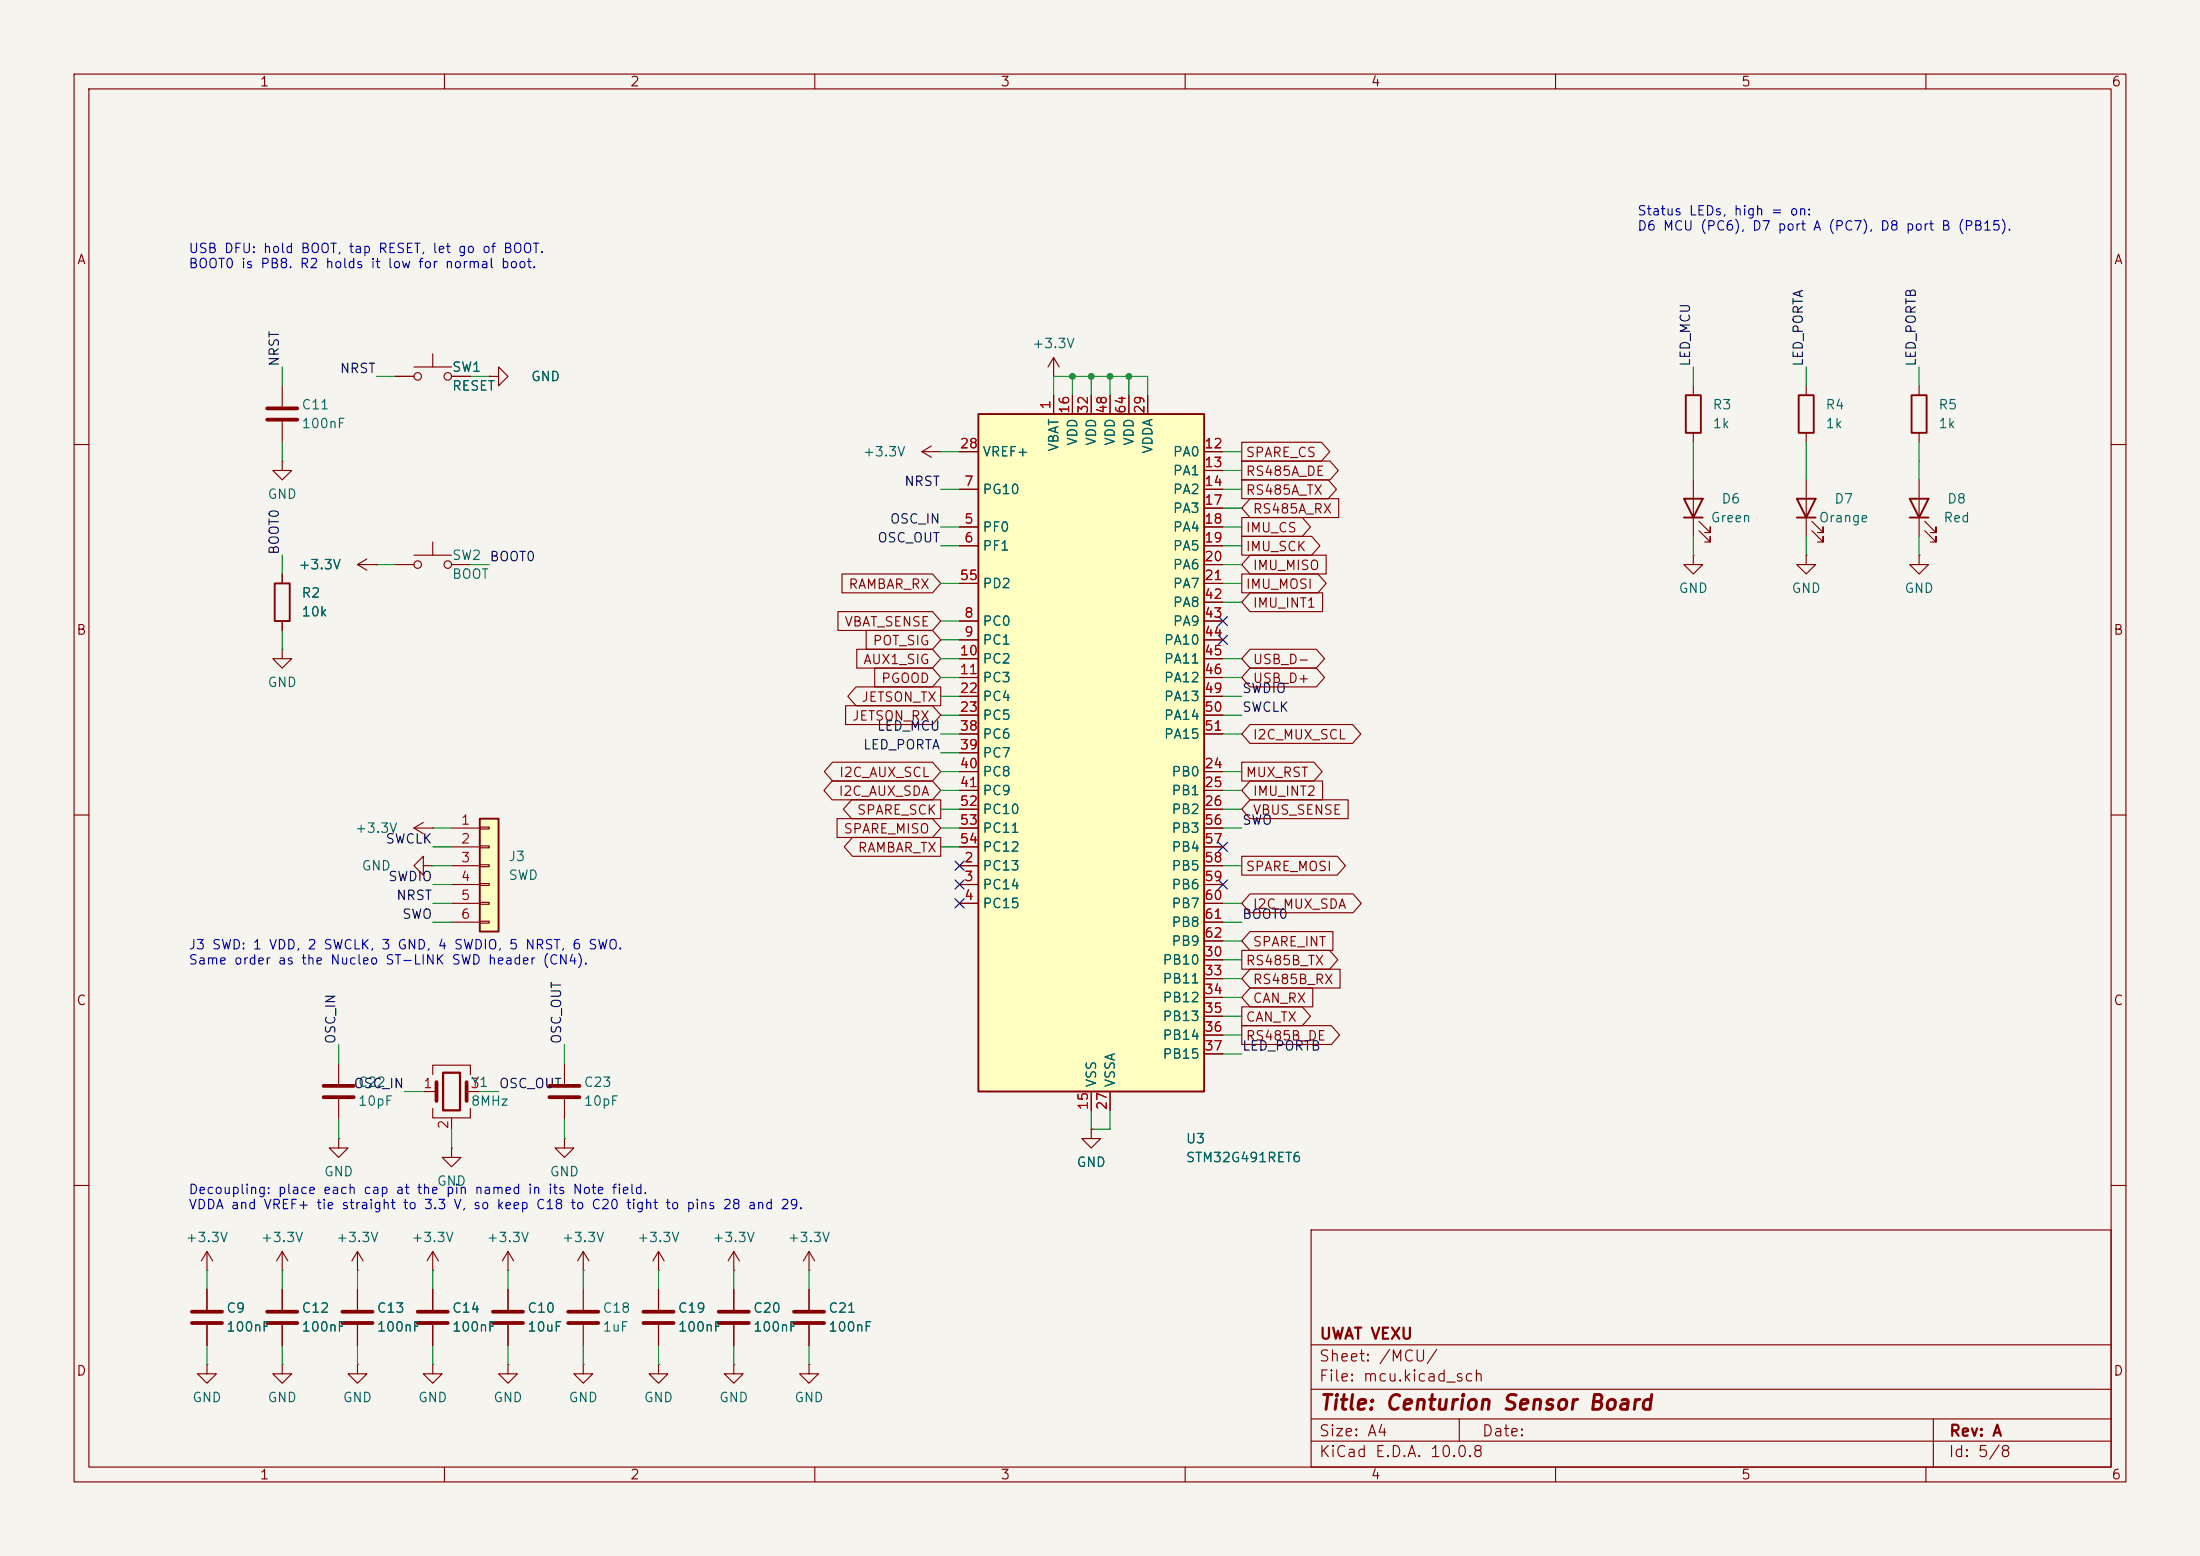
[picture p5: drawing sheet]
<svg xmlns="http://www.w3.org/2000/svg" width="297mm" height="210mm" viewBox="0 0 297 210" stroke-linecap="round" stroke-linejoin="round" font-family="sans-serif">
<path d="M0 0h297v210h-297z" fill="#f5f4ef" stroke="#f5f4ef" stroke-width=".14"/>
<g fill="none" stroke="#840000" stroke-width=".15">
<path d="M10 10h277v190h-277zM12 12h273v186h-273zM60 10v2M110 10v2M160 10v2M210 10v2M260 10v2M38.1 52.1v2.8M38.1 56.9v2.8M53.3 50.8h2.6M55.9 49.5h5.1M58.4 47.8v1.7"/>
<path d="M61 50.8h2.5M66 50.8h1.3v-1.3l1.3 1.3-1.3 1.3v-1.3M66 50.8h.1M142.2 50.8h.1M142.2 48.3l-.7 1.2M142.2 48.3l.8 1.2M142.2 48.3v2.5M228.6 52.1v1.2M228.6 58.4v1.3M243.8 52.1v1.2M243.8 58.4v1.3M259.1 52.1v1.2"/>
<path d="M259.1 58.4v1.3M10 60h2M38.1 62.2v1.3h1.3l-1.3 1.3-1.3-1.3h1.3M38.1 62.2h.1M38.1 77.5v1.2M48.3 76.2l1.2 .8M48.3 76.2h2.5M49.5 75.4l-1.2 .8M50.8 76.2h.1M53.3 76.2h2.6M55.9 74.9h5.1M58.4 73.2v1.7"/>
<path d="M61 76.2h2.5M124.5 61l1.2 .7M124.5 61h2.5M125.7 60.2l-1.2 .8M127 61h.1M228.6 74.9v1.3h1.3l-1.3 1.3-1.3-1.3h1.3M228.6 74.9h.1M228.6 64.8v7.6M229.4 71.6l1.5 1.6v-.8v.8h-.8M229.4 70.4l1.5 1.5v-.8v.8h-.8M243.8 74.9v1.3h1.3l-1.3 1.3-1.2-1.3h1.2M243.8 74.9h.1"/>
<path d="M243.8 64.8v7.6M244.6 71.6l1.5 1.6v-.8v.8h-.7M244.6 70.4l1.5 1.5v-.8v.8h-.7M259.1 74.9v1.3h1.2l-1.2 1.3-1.3-1.3h1.3M259.1 74.9h.1M259.1 64.8v7.6M259.8 71.6l1.6 1.6v-.8v.8h-.8M259.8 70.4l1.6 1.5v-.8v.8h-.8M285 60h2M38.1 87.6v1.3h1.3l-1.3 1.3-1.3-1.3h1.3M38.1 87.6h.1M38.1 83.8v1.3"/>
<path d="M10 110h2M55.9 111.8l1.2 .7M55.9 111.8h2.5M57.1 116.8v-1.2l-1.2 1.2 1.2 1.3v-1.3h1.3M57.1 111l-1.2 .8M58.4 111.8h.1M58.4 116.8h.1M285 110h2M45.7 153.7v1.2h1.3l-1.3 1.3-1.3-1.3h1.3M45.7 153.7h.1M45.7 143.5v2.8M45.7 148.3v2.8"/>
<path d="M57.1 147.3h1.8M58.4 145v-1.2h5.1v1.2M58.4 149.6v1.3h5.1v-1.3M61 150.9v1.5M63 147.3h1.8M10 160h2M27.9 171.5h.1M27.9 168.9l-.7 1.3M27.9 168.9l.8 1.3M27.9 168.9v2.6M27.9 174v2.8M27.9 178.8v2.8"/>
<path d="M38.1 171.5h.1M38.1 168.9v2.6M38.1 174v2.8M38.1 178.8v2.8M38.1 168.9l-.8 1.3M38.1 168.9l.8 1.3M48.3 171.5h.1M48.3 168.9v2.6M48.3 174v2.8M48.3 178.8v2.8M48.3 168.9l-.8 1.3M48.3 168.9l.7 1.3"/>
<path d="M58.4 171.5h.1M58.4 168.9v2.6M58.4 174v2.8M58.4 178.8v2.8M58.4 168.9l-.7 1.3M58.4 168.9l.8 1.3M78.7 174v2.8M78.7 178.8v2.8M88.9 171.5h.1M88.9 168.9v2.6M88.9 174v2.8M88.9 178.8v2.8"/>
<path d="M88.9 168.9l-.8 1.3M88.9 168.9l.8 1.3M99.1 171.5h.1M99.1 168.9v2.6M99.1 174v2.8M99.1 178.8v2.8M99.1 168.9l-.8 1.3M99.1 168.9l.7 1.3M109.2 171.5h.1M109.2 168.9v2.6M109.2 174v2.8M109.2 178.8v2.8"/>
<path d="M109.2 168.9l-.7 1.3M109.2 168.9l.8 1.3M177 166h108v32h-108zM285 160h2M27.9 184.2v1.2h1.3l-1.3 1.3-1.2-1.3h1.2M27.9 184.2h.1M38.1 184.2v1.2h1.3l-1.3 1.3-1.3-1.3h1.3M38.1 184.2h.1M48.3 184.2v1.2h1.2l-1.2 1.3-1.3-1.3h1.3M48.3 184.2h.1M58.4 184.2v1.2h1.3l-1.3 1.3-1.3-1.3h1.3M58.4 184.2h.1"/>
<path d="M60 198v2M68.6 184.2v1.2h1.2l-1.2 1.3-1.3-1.3h1.3M68.6 184.2h.1M88.9 184.2v1.2h1.3l-1.3 1.3-1.3-1.3h1.3M88.9 184.2h.1M99.1 184.2v1.2h1.2l-1.2 1.3-1.3-1.3h1.3M99.1 184.2h.1M109.2 184.2v1.2h1.3l-1.3 1.3-1.3-1.3h1.3M109.2 184.2h.1M110 198v2M160 198v2M177 194.5h108"/>
<path d="M177 191.5h108M177 187.5h108M177 181.5h108M197 191.5v3M210 198v2M260 198v2M261 191.5v6.5"/>
<circle cx="56.4" cy="50.8" r=".51"/>
<circle cx="60.5" cy="50.8" r=".51"/>
<circle cx="56.4" cy="76.2" r=".51"/>
<circle cx="60.5" cy="76.2" r=".51"/>
</g>
<g fill="none" stroke="#840000" stroke-width=".51">
<path d="M36.1 55.1h4M36.1 56.6h4M43.7 146.6h4.1M43.7 148.1h4.1M58.9 146.1v2.5M63 146.1v2.5M25.9 177h4.1M25.9 178.6h4.1M36.1 177h4M36.1 178.6h4M46.2 177h4.1M46.2 178.6h4.1"/>
<path d="M56.4 177h4.1M56.4 178.6h4.1M76.7 177h4.1M76.7 178.6h4.1M86.9 177h4M86.9 178.6h4M97 177h4.1M97 178.6h4.1M107.2 177h4.1M107.2 178.6h4.1"/>
</g>
<path d="M227.6 53.3h2v5.1h-2zM242.8 53.3h2.1v5.1h-2.1zM258.1 53.3h2v5.1h-2zM37.1 78.7h2v5.1h-2zM227.3 67.3h2.6l-1.3 2.6zM227.3 69.9h2.6M242.6 67.3h2.5l-1.3 2.6zM242.6 69.9h2.5M257.8 67.3h2.5l-1.2 2.6zM257.8 69.9h2.5" fill="none" stroke="#840000" stroke-width=".25"/>
<path d="M59.8 144.8h2.3v5.1h-2.3z" fill="none" stroke="#840000" stroke-width=".3"/>
<path d="M132.1 55.9h30.5v91.4h-30.5z" fill="#ffffc2"/>
<path d="M132.1 55.9h30.5v91.4h-30.5z" fill="none" stroke="#840000" stroke-width=".25"/>
<g fill="none" stroke="#840000" stroke-width=".15">
<path d="M142.2 53.3v2.6M144.8 53.3v2.6M147.3 53.3v2.6M149.9 53.3v2.6M152.4 53.3v2.6M154.9 53.3v2.6M129.5 71.1h2.6M129.5 73.7h2.6M129.5 66h2.6M129.5 61h2.6M129.5 78.7h2.6M162.6 71.1h2.5"/>
<path d="M162.6 73.7h2.5M162.6 66h2.5M162.6 61h2.5M162.6 63.5h2.5M162.6 68.6h2.5M162.6 76.2h2.5M162.6 78.7h2.5M129.5 83.8h2.6M129.5 86.4h2.6M129.5 88.9h2.6M129.5 91.4h2.6M129.5 94h2.6"/>
<path d="M129.5 96.5h2.6M129.5 99.1h2.6M162.6 83.8h2.5M162.6 86.4h2.5M162.6 88.9h2.5M162.6 91.4h2.5M162.6 94h2.5M162.6 96.5h2.5M162.6 99.1h2.5M162.6 81.3h2.5M129.5 116.8h2.6M129.5 119.4h2.6"/>
<path d="M129.5 104.1h2.6M129.5 106.7h2.6M129.5 109.2h2.6M129.5 101.6h2.6M129.5 111.8h2.6M129.5 114.3h2.6M162.6 116.8h2.5M162.6 119.4h2.5M162.6 104.1h2.5M162.6 106.7h2.5M162.6 109.2h2.5M162.6 111.8h2.5"/>
<path d="M162.6 114.3h2.5M129.5 121.9h2.6M162.6 121.9h2.5M162.6 129.5h2.5M162.6 132.1h2.5M162.6 134.6h2.5M162.6 137.2h2.5M162.6 139.7h2.5M162.6 124.5h2.5M162.6 127h2.5M76.2 153.7v1.2h1.3l-1.3 1.3-1.3-1.3h1.3M76.2 153.7h.1"/>
<path d="M76.2 143.5v2.8M76.2 148.3v2.8M147.3 152.4v1.3h1.3l-1.3 1.2-1.3-1.2h1.3M147.3 152.4h.1M147.3 147.3v2.6M149.9 147.3v2.6M162.6 142.2h2.5M78.7 171.5h.1M78.7 168.9l-.7 1.3M78.7 168.9l.8 1.3M78.7 168.9v2.6"/>
</g>
<path d="M74.2 146.6h4M74.2 148.1h4" fill="none" stroke="#840000" stroke-width=".51"/>
<path d="M64.8 110.5h2.5v15.2h-2.5z" fill="#ffffc2"/>
<path d="M64.8 110.5h2.5v15.2h-2.5z" fill="none" stroke="#840000" stroke-width=".25"/>
<g fill="none" stroke="#840000" stroke-width=".15">
<path d="M53.3 50.8h2.6M61 50.8h2.5M66 50.8h.1M142.2 53.3v2.6M144.8 53.3v2.6M147.3 53.3v2.6M149.9 53.3v2.6M152.4 53.3v2.6M154.9 53.3v2.6M167.6 59.7h10.8l1.1 1.3-1.1 1.2h-10.8zM38.1 77.5v1.2M50.8 76.2h.1"/>
<path d="M113.7 77.5h12.2l1.1 1.2-1.1 1.3h-12.2zM129.5 71.1h2.6M129.5 73.7h2.6M129.5 66h2.6M129.5 61h2.6M129.5 78.7h2.6M162.6 71.1h2.5M162.6 73.7h2.5M162.6 66h2.5M162.6 61h2.5M162.6 63.5h2.5M162.6 68.6h2.5"/>
<path d="M162.6 76.2h2.5M162.6 78.7h2.5M167.6 64.8h11.7l1.1 1.2-1.1 1.3h-11.7zM167.6 62.2h12l1.1 1.3-1.1 1.3h-12zM167.6 69.8h8.2l1.1 1.3-1.1 1.3h-8.2zM167.6 72.4h9.5l1.1 1.3-1.1 1.2h-9.5zM167.6 77.5h10.3l1.1 1.2-1.1 1.3h-10.3zM168.8 67.3h11.9v2.6h-11.9l-1.2-1.3zM168.8 74.9h10.2v2.6h-10.2l-1.2-1.3zM38.1 83.8v1.3M113.1 82.5h12.8l1.1 1.3-1.1 1.3h-12.8zM114.2 95.2h11.7l1.1 1.3-1.1 1.3h-11.7z"/>
<path d="M115.6 92.7h11.4v2.6h-11.4l-1.1-1.3zM115.7 87.6h10.2l1.1 1.3-1.1 1.3h-10.2zM116.9 85.1h9l1.1 1.3-1.1 1.2h-9zM118.1 90.2h7.8l1.1 1.2-1.1 1.3h-7.8zM129.5 83.8h2.6M129.5 86.4h2.6M129.5 88.9h2.6M129.5 91.4h2.6M129.5 94h2.6M129.5 96.5h2.6M129.5 99.1h2.6M162.6 83.8h2.5"/>
<path d="M162.6 86.4h2.5M162.6 88.9h2.5M162.6 91.4h2.5M162.6 94h2.5M162.6 96.5h2.5M162.6 99.1h2.5M162.6 81.3h2.5M168.8 80h9.8v2.6h-9.8l-1.2-1.3zM168.8 87.6h8.9l1.1 1.3-1.1 1.3h-8.9l-1.2-1.3zM168.8 90.2h8.9l1.1 1.2-1.1 1.3h-8.9l-1.2-1.3zM168.8 97.8h13.8l1.1 1.3-1.1 1.2h-13.8l-1.2-1.2zM61 111.8h3.8"/>
<path d="M61 114.3h3.8M61 116.8h3.8M61 119.4h3.8M64.8 111.6h1.2v.3h-1.2zM64.8 114.2h1.2v.2h-1.2zM64.8 116.7h1.2v.3h-1.2zM64.8 119.3h1.2v.2h-1.2zM112.3 105.4h13.6l1.1 1.3-1.1 1.3h-13.6l-1.1-1.3zM112.4 102.9h13.5l1.1 1.2-1.1 1.3h-13.5l-1.1-1.3zM113 110.5h12.9l1.1 1.3-1.1 1.2h-12.9zM115 107.9h12v2.6h-12l-1.1-1.3zM115.1 113h11.9v2.6h-11.9l-1.1-1.3z"/>
<path d="M129.5 111.8h2.6M129.5 114.3h2.6M129.5 116.8h2.6M129.5 119.4h2.6M129.5 104.1h2.6M129.5 106.7h2.6M129.5 109.2h2.6M129.5 101.6h2.6M162.6 111.8h2.5M162.6 114.3h2.5M162.6 116.8h2.5M162.6 119.4h2.5"/>
<path d="M162.6 104.1h2.5M162.6 106.7h2.5M162.6 109.2h2.5M167.6 115.6h12.9l1.1 1.2-1.1 1.3h-12.9zM167.6 102.9h9.8l1.1 1.2-1.1 1.3h-9.8zM168.8 107.9h13.2v2.6h-13.2l-1.2-1.3zM168.8 105.4h9.8v2.6h-9.8l-1.2-1.3zM61 121.9h3.8M61 124.5h3.8M64.8 121.8h1.2v.2h-1.2zM64.8 124.3h1.2v.3h-1.2zM129.5 121.9h2.6"/>
<path d="M162.6 121.9h2.5M162.6 124.5h2.5M162.6 129.5h2.5M162.6 132.1h2.5M162.6 134.6h2.5M162.6 137.2h2.5M162.6 139.7h2.5M162.6 127h2.5M167.6 128.3h11.9l1.1 1.2-1.1 1.3h-11.9zM167.6 138.4h12.1l1.2 1.3-1.2 1.3h-12.1zM167.6 135.9h8.2l1.1 1.3-1.1 1.2h-8.2zM168.8 120.6h13.9l1.1 1.3-1.1 1.3h-13.9l-1.2-1.3z"/>
<path d="M168.8 130.8h12.1v2.6h-12.1l-1.2-1.3zM168.8 133.3h8.4v2.6h-8.4l-1.2-1.3zM168.8 125.7h11.1v2.6h-11.1l-1.2-1.3zM61 154.9v1.3h1.2l-1.2 1.3-1.3-1.3h1.3M61 154.9h.1M147.3 152.4h.1M147.3 147.3v2.6M149.9 147.3v2.6M162.6 142.2h2.5M27.9 174v2.8M27.9 178.8v2.8M38.1 174v2.8"/>
<path d="M38.1 178.8v2.8M48.3 174v2.8M48.3 178.8v2.8M58.4 174v2.8M58.4 178.8v2.8M68.6 171.5h.1M68.6 168.9l-.8 1.3M68.6 168.9l.7 1.3M68.6 168.9v2.6M68.6 174v2.8M68.6 178.8v2.8M88.9 174v2.8"/>
<path d="M88.9 178.8v2.8M99.1 174v2.8M99.1 178.8v2.8M109.2 174v2.8M109.2 178.8v2.8M78.7 184.2v1.2h1.3l-1.3 1.3-1.2-1.3h1.2M78.7 184.2h.1"/>
</g>
<path d="M66.5 177h4.1M66.5 178.6h4.1" fill="none" stroke="#840000" stroke-width=".51"/>
<g fill="none" stroke="#009600" stroke-width=".15">
<path d="M38.1 49.5v2.6M38.1 59.7v2.5M50.8 50.8h2.5M63.5 50.8h2.5M142.2 53.3v-2.5h12.7v2.5M144.8 50.8v2.5M147.3 50.8v2.5M149.9 50.8v2.5M152.4 50.8v2.5M228.6 49.5v2.6M228.6 59.7v5.1M243.8 49.5v2.6"/>
<path d="M243.8 59.7v5.1M259.1 49.5v2.6M259.1 59.7v5.1M38.1 74.9v2.6M50.8 76.2h2.5M63.5 76.2h2.5M127 66h2.5M127 71.1h2.5M127 73.7h2.5M127 61h2.5M127 78.7h2.5M165.1 63.5h2.5"/>
<path d="M165.1 66h2.5M165.1 68.6h2.5M165.1 71.1h2.5M165.1 73.7h2.5M165.1 61h2.5M165.1 76.2h2.5M165.1 78.7h2.5M228.6 72.4v2.5M243.8 72.4v2.5M259.1 72.4v2.5M38.1 85.1v2.5M127 88.9h2.5"/>
<path d="M127 99.1h2.5M127 83.8h2.5M127 86.4h2.5M127 96.5h2.5M127 94h2.5M127 91.4h2.5M165.1 88.9h2.5M165.1 81.3h2.5M165.1 99.1h2.5M165.1 96.5h2.5M165.1 94h2.5M165.1 91.4h2.5"/>
<path d="M58.4 111.8h2.6M58.4 119.4h2.6M58.4 116.8h2.6M58.4 114.3h2.6M127 111.8h2.5M127 114.3h2.5M127 109.2h2.5M127 106.7h2.5M127 104.1h2.5M127 101.6h2.5M165.1 111.8h2.5M165.1 116.8h2.5"/>
<path d="M165.1 109.2h2.5M165.1 106.7h2.5M165.1 104.1h2.5M58.4 124.5h2.6M58.4 121.9h2.6M165.1 124.5h2.5M165.1 121.9h2.5M165.1 137.2h2.5M165.1 134.6h2.5M165.1 132.1h2.5M165.1 129.5h2.5M165.1 139.7h2.5"/>
<path d="M165.1 127h2.5M45.7 141v2.5M45.7 151.1v2.6M54.6 147.3h2.5M61 152.4v2.5M64.8 147.3h2.5M76.2 141v2.5M76.2 151.1v2.6M147.3 149.9v2.5h2.6v-2.5M165.1 142.2h2.5M27.9 171.5v2.5M38.1 171.5v2.5"/>
<path d="M48.3 171.5v2.5M58.4 171.5v2.5M68.6 171.5v2.5M78.7 171.5v2.5M88.9 171.5v2.5M99.1 171.5v2.5M109.2 171.5v2.5M27.9 181.6v2.6M38.1 181.6v2.6M48.3 181.6v2.6M58.4 181.6v2.6M68.6 181.6v2.6"/>
<path d="M78.7 181.6v2.6M88.9 181.6v2.6M99.1 181.6v2.6M109.2 181.6v2.6"/>
</g>
<g fill="none" stroke="#000084" stroke-width=".15">
<path d="M164.5 83.2l1.2 1.2M164.5 85.8l1.2 1.2M165.7 83.2l-1.2 1.2M165.7 85.8l-1.2 1.2M128.9 118.8l1.2 1.2M128.9 116.2l1.2 1.2M130.1 118.8l-1.2 1.2M130.1 116.2l-1.2 1.2M164.5 118.8l1.2 1.2M164.5 113.7l1.2 1.2M165.7 118.8l-1.2 1.2M165.7 113.7l-1.2 1.2"/>
<path d="M128.9 121.3l1.2 1.2M130.1 121.3l-1.2 1.2"/>
</g>
<g fill="#009600">
<circle cx="144.8" cy="50.8" r=".46"/>
<circle cx="147.3" cy="50.8" r=".46"/>
<circle cx="149.9" cy="50.8" r=".46"/>
<circle cx="152.4" cy="50.8" r=".46"/>
</g>
<text font-size="2" fill="#840000" x="178" y="190.8">Title: Centurion Sensor Board</text>
<g font-size="1.5" fill="#840000">
<text x="178" y="184.1">Sheet: /MCU/</text>
<text x="178" y="181.1">UWAT VEXU</text>
<text x="178" y="186.8">File: mcu.kicad_sch</text>
<text x="178" y="197">KiCad E.D.A. 10.0.8</text>
<text x="178" y="194.2">Size: A4</text>
<text x="200" y="194.2">Date:</text>
<text x="263" y="197">Id: 5/8</text>
<text x="263" y="194.2">Rev: A</text>
</g>
<g font-size="1.3" fill="#840000">
<text x="35" y="12">1</text>
<text x="85" y="12">2</text>
<text x="135" y="12">3</text>
<text x="185" y="12">4</text>
<text x="235" y="12">5</text>
<text x="285" y="12">6</text>
<text x="10.3" y="36">A</text>
<text x="285.3" y="36">A</text>
<text x="168.1" y="62">SPARE_CS</text>
<text x="168.1" y="64.6">RS485A_DE</text>
<text x="168.1" y="67.1">RS485A_TX</text>
<text x="169" y="69.6">RS485A_RX</text>
<text x="168.1" y="72.2">IMU_CS</text>
<text x="168.1" y="74.7">IMU_SCK</text>
<text x="169" y="77.3">IMU_MISO</text>
<text x="114.5" y="79.8">RAMBAR_RX</text>
<text x="168.1" y="79.8">IMU_MOSI</text>
<text x="169" y="82.3">IMU_INT1</text>
<text x="10.2" y="86">B</text>
<text x="113.9" y="84.9">VBAT_SENSE</text>
<text x="116.5" y="90">AUX1_SIG</text>
<text x="117.7" y="87.4">POT_SIG</text>
<text x="169" y="90">USB_D-</text>
<text x="285.2" y="86">B</text>
<text x="116.2" y="95">JETSON_TX</text>
<text x="118.9" y="92.5">PGOOD</text>
<text x="169" y="92.5">USB_D+</text>
<text x="114.9" y="97.6">JETSON_RX</text>
<text x="169" y="100.1">I2C_MUX_SCL</text>
<text x="113.1" y="107.7">I2C_AUX_SDA</text>
<text x="113.2" y="105.2">I2C_AUX_SCL</text>
<text x="168.1" y="105.2">MUX_RST</text>
<text x="169" y="107.7">IMU_INT2</text>
<text x="113.8" y="112.8">SPARE_MISO</text>
<text x="115.6" y="110.3">SPARE_SCK</text>
<text x="169" y="110.3">VBUS_SENSE</text>
<text x="115.7" y="115.4">RAMBAR_TX</text>
<text x="168.1" y="117.9">SPARE_MOSI</text>
<text x="169" y="123">I2C_MUX_SDA</text>
<text x="168.1" y="130.6">RS485B_TX</text>
<text x="169" y="128.1">SPARE_INT</text>
<text x="10.2" y="136">C</text>
<text x="169" y="133.1">RS485B_RX</text>
<text x="169" y="135.7">CAN_RX</text>
<text x="285.2" y="136">C</text>
<text x="168.1" y="140.8">RS485B_DE</text>
<text x="168.1" y="138.2">CAN_TX</text>
<text x="10.2" y="186">D</text>
<text x="285.2" y="186">D</text>
<text x="35" y="200">1</text>
<text x="85" y="200">2</text>
<text x="135" y="200">3</text>
<text x="185" y="200">4</text>
<text x="235" y="200">5</text>
<text x="285" y="200">6</text>
</g>
<g font-size="1.3" fill="#0000c2">
<text x="221" y="29.4">Status LEDs, high = on:</text>
<text x="25.4" y="34.5">USB DFU: hold BOOT, tap RESET, let go of BOOT.</text>
<text x="221" y="31.4">D6 MCU (PC6), D7 port A (PC7), D8 port B (PB15).</text>
<text x="25.4" y="36.5">BOOT0 is PB8. R2 holds it low for normal boot.</text>
<text x="25.4" y="128.5">J3 SWD: 1 VDD, 2 SWCLK, 3 GND, 4 SWDIO, 5 NRST, 6 SWO.</text>
<text x="25.4" y="130.5">Same order as the Nucleo ST-LINK SWD header (CN4).</text>
<text x="25.4" y="161.5">Decoupling: place each cap at the pin named in its Note field.</text>
<text x="25.4" y="163.5">VDDA and VREF+ tie straight to 3.3 V, so keep C18 to C20 tight to pins 28 and 29.</text>
</g>
<g font-size="1.3" fill="#006464">
<text x="139.3" y="47.3">+3.3V</text>
<text x="60.9" y="50.5">SW1</text>
<text x="60.9" y="53">RESET</text>
<text x="71.6" y="51.8">GND</text>
<text x="40.6" y="55.6">C11</text>
<text x="40.6" y="58.1">100nF</text>
<text x="231.1" y="55.6">R3</text>
<text x="231.1" y="58.1">1k</text>
<text x="246.4" y="55.6">R4</text>
<text x="246.4" y="58.1">1k</text>
<text x="261.6" y="55.6">R5</text>
<text x="261.6" y="58.1">1k</text>
<text x="116.4" y="61.9">+3.3V</text>
<text x="132.6" y="61.9">VREF+</text>
<text x="143.2" y="61" transform="rotate(-90 143.2 61)">VBAT</text>
<text x="145.7" y="60.2" transform="rotate(-90 145.7 60.2)">VDD</text>
<text x="148.3" y="60.2" transform="rotate(-90 148.3 60.2)">VDD</text>
<text x="150.8" y="60.2" transform="rotate(-90 150.8 60.2)">VDD</text>
<text x="153.4" y="60.2" transform="rotate(-90 153.4 60.2)">VDD</text>
<text x="155.9" y="61.3" transform="rotate(-90 155.9 61.3)">VDDA</text>
<text x="158.3" y="61.9">PA0</text>
<text x="158.3" y="64.5">PA1</text>
<text x="36" y="67.6">GND</text>
<text x="132.6" y="67">PG10</text>
<text x="158.3" y="67">PA2</text>
<text x="158.3" y="69.5">PA3</text>
<text x="230.9" y="70.8">Green</text>
<text x="232.3" y="68.3">D6</text>
<text x="245.5" y="70.8">Orange</text>
<text x="247.6" y="68.3">D7</text>
<text x="262.3" y="70.8">Red</text>
<text x="262.8" y="68.3">D8</text>
<text x="40.2" y="77.2">+3.3V</text>
<text x="60.9" y="75.9">SW2</text>
<text x="132.6" y="72.1">PF0</text>
<text x="132.6" y="74.6">PF1</text>
<text x="158.3" y="72.1">PA4</text>
<text x="158.3" y="74.6">PA5</text>
<text x="158.3" y="77.2">PA6</text>
<text x="40.6" y="81">R2</text>
<text x="40.6" y="83.5">10k</text>
<text x="60.9" y="78.4">BOOT</text>
<text x="132.6" y="79.7">PD2</text>
<text x="158.3" y="79.7">PA7</text>
<text x="158.3" y="82.2">PA8</text>
<text x="226.5" y="80.3">GND</text>
<text x="241.8" y="80.3">GND</text>
<text x="257" y="80.3">GND</text>
<text x="132.6" y="84.8">PC0</text>
<text x="132.6" y="87.3">PC1</text>
<text x="132.6" y="89.9">PC2</text>
<text x="157" y="87.3">PA10</text>
<text x="157" y="89.9">PA11</text>
<text x="158.3" y="84.8">PA9</text>
<text x="36" y="93">GND</text>
<text x="132.6" y="92.4">PC3</text>
<text x="132.6" y="94.9">PC4</text>
<text x="157" y="92.4">PA12</text>
<text x="157" y="94.9">PA13</text>
<text x="132.6" y="97.5">PC5</text>
<text x="132.6" y="100">PC6</text>
<text x="157" y="97.5">PA14</text>
<text x="157" y="100">PA15</text>
<text x="132.6" y="102.6">PC7</text>
<text x="132.6" y="105.1">PC8</text>
<text x="132.6" y="107.6">PC9</text>
<text x="158.1" y="105.1">PB0</text>
<text x="158.1" y="107.6">PB1</text>
<text x="47.8" y="112.7">+3.3V</text>
<text x="132.6" y="110.2">PC10</text>
<text x="132.6" y="112.7">PC11</text>
<text x="158.1" y="110.2">PB2</text>
<text x="158.1" y="112.7">PB3</text>
<text x="48.7" y="117.8">GND</text>
<text x="68.6" y="116.5">J3</text>
<text x="68.6" y="119.1">SWD</text>
<text x="132.6" y="117.8">PC13</text>
<text x="132.6" y="115.3">PC12</text>
<text x="158.1" y="115.3">PB4</text>
<text x="158.1" y="117.8">PB5</text>
<text x="132.6" y="120.3">PC14</text>
<text x="132.6" y="122.9">PC15</text>
<text x="158.1" y="120.3">PB6</text>
<text x="158.1" y="122.9">PB7</text>
<text x="158.1" y="125.4">PB8</text>
<text x="156.9" y="130.5">PB10</text>
<text x="158.1" y="128">PB9</text>
<text x="156.9" y="133">PB11</text>
<text x="156.9" y="135.6">PB12</text>
<text x="156.9" y="138.1">PB13</text>
<text x="156.9" y="140.7">PB14</text>
<text x="156.9" y="143.2">PB15</text>
<text x="48.2" y="147">C22</text>
<text x="48.2" y="149.6">10pF</text>
<text x="63.5" y="147">Y1</text>
<text x="63.5" y="149.6">8MHz</text>
<text x="78.7" y="147">C23</text>
<text x="78.7" y="149.6">10pF</text>
<text x="148.3" y="146.8" transform="rotate(-90 148.3 146.8)">VSS</text>
<text x="150.8" y="146.8" transform="rotate(-90 150.8 146.8)">VSSA</text>
<text x="160" y="154.6">U3</text>
<text x="43.7" y="159.1">GND</text>
<text x="58.9" y="160.4">GND</text>
<text x="74.1" y="159.1">GND</text>
<text x="145.3" y="157.8">GND</text>
<text x="160" y="157.2">STM32G491RET6</text>
<text x="25" y="168">+3.3V</text>
<text x="35.1" y="168">+3.3V</text>
<text x="45.3" y="168">+3.3V</text>
<text x="55.5" y="168">+3.3V</text>
<text x="65.6" y="168">+3.3V</text>
<text x="75.8" y="168">+3.3V</text>
<text x="85.9" y="168">+3.3V</text>
<text x="96.1" y="168">+3.3V</text>
<text x="106.3" y="168">+3.3V</text>
<text x="30.5" y="177.5">C9</text>
<text x="40.6" y="177.5">C12</text>
<text x="50.8" y="177.5">C13</text>
<text x="60.9" y="177.5">C14</text>
<text x="71.1" y="177.5">C10</text>
<text x="81.3" y="177.5">C18</text>
<text x="91.4" y="177.5">C19</text>
<text x="101.6" y="177.5">C20</text>
<text x="111.7" y="177.5">C21</text>
<text x="30.5" y="180">100nF</text>
<text x="40.6" y="180">100nF</text>
<text x="50.8" y="180">100nF</text>
<text x="60.9" y="180">100nF</text>
<text x="71.1" y="180">10uF</text>
<text x="81.3" y="180">1uF</text>
<text x="91.4" y="180">100nF</text>
<text x="101.6" y="180">100nF</text>
<text x="111.7" y="180">100nF</text>
<text x="25.9" y="189.6">GND</text>
<text x="36" y="189.6">GND</text>
<text x="46.2" y="189.6">GND</text>
<text x="56.4" y="189.6">GND</text>
<text x="66.5" y="189.6">GND</text>
<text x="76.7" y="189.6">GND</text>
<text x="86.8" y="189.6">GND</text>
<text x="97" y="189.6">GND</text>
<text x="107.2" y="189.6">GND</text>
</g>
<g font-size="1.3" fill="#0f0f0f">
<text x="38" y="49.6" transform="rotate(-90 38 49.6)">NRST</text>
<text x="45.8" y="50.7">NRST</text>
<text x="228.5" y="49.6" transform="rotate(-90 228.5 49.6)">LED_MCU</text>
<text x="243.7" y="49.6" transform="rotate(-90 243.7 49.6)">LED_PORTA</text>
<text x="259" y="49.6" transform="rotate(-90 259 49.6)">LED_PORTB</text>
<text x="122" y="65.9">NRST</text>
<text x="120.1" y="71">OSC_IN</text>
<text x="38" y="75" transform="rotate(-90 38 75)">BOOT0</text>
<text x="66" y="76.1">BOOT0</text>
<text x="118.4" y="73.5">OSC_OUT</text>
<text x="167.6" y="93.9">SWDIO</text>
<text x="116.4" y="101.5">LED_PORTA</text>
<text x="118.3" y="98.9">LED_MCU</text>
<text x="167.6" y="96.4">SWCLK</text>
<text x="167.6" y="111.6">SWO</text>
<text x="52" y="114.2">SWCLK</text>
<text x="52.3" y="119.3">SWDIO</text>
<text x="53.4" y="121.8">NRST</text>
<text x="54.2" y="124.3">SWO</text>
<text x="167.6" y="124.3">BOOT0</text>
<text x="45.6" y="141" transform="rotate(-90 45.6 141)">OSC_IN</text>
<text x="76.1" y="141" transform="rotate(-90 76.1 141)">OSC_OUT</text>
<text x="167.6" y="142.1">LED_PORTB</text>
<text x="47.7" y="147.2">OSC_IN</text>
<text x="67.3" y="147.2">OSC_OUT</text>
</g>
<g font-size="1.3" fill="#a90000">
<text x="142.1" y="55.3" transform="rotate(-90 142.1 55.3)">1</text>
<text x="144.6" y="55.9" transform="rotate(-90 144.6 55.9)">16</text>
<text x="147.2" y="55.9" transform="rotate(-90 147.2 55.9)">32</text>
<text x="149.7" y="55.9" transform="rotate(-90 149.7 55.9)">48</text>
<text x="152.3" y="55.9" transform="rotate(-90 152.3 55.9)">64</text>
<text x="154.8" y="55.9" transform="rotate(-90 154.8 55.9)">29</text>
<text x="129.5" y="60.8">28</text>
<text x="130.1" y="65.9">7</text>
<text x="162.5" y="60.8">12</text>
<text x="162.5" y="63.4">13</text>
<text x="162.5" y="65.9">14</text>
<text x="130.1" y="71">5</text>
<text x="162.5" y="68.4">17</text>
<text x="162.5" y="71">18</text>
<text x="130.1" y="73.5">6</text>
<text x="162.5" y="73.5">19</text>
<text x="162.5" y="76.1">20</text>
<text x="129.5" y="78.6">55</text>
<text x="130.1" y="83.7">8</text>
<text x="162.5" y="78.6">21</text>
<text x="162.5" y="81.1">42</text>
<text x="162.5" y="83.7">43</text>
<text x="129.5" y="88.8">10</text>
<text x="130.1" y="86.2">9</text>
<text x="162.5" y="86.2">44</text>
<text x="162.5" y="88.8">45</text>
<text x="129.5" y="91.3">11</text>
<text x="129.5" y="93.8">22</text>
<text x="162.5" y="91.3">46</text>
<text x="162.5" y="93.8">49</text>
<text x="129.5" y="96.4">23</text>
<text x="129.5" y="98.9">38</text>
<text x="129.5" y="101.5">39</text>
<text x="162.5" y="96.4">50</text>
<text x="162.5" y="98.9">51</text>
<text x="129.5" y="104">40</text>
<text x="129.5" y="106.5">41</text>
<text x="162.5" y="104">24</text>
<text x="162.5" y="106.5">25</text>
<text x="62.1" y="111.6">1</text>
<text x="129.5" y="109.1">52</text>
<text x="129.5" y="111.6">53</text>
<text x="162.5" y="109.1">26</text>
<text x="162.5" y="111.6">56</text>
<text x="62.1" y="114.2">2</text>
<text x="62.1" y="116.7">3</text>
<text x="62.1" y="119.2">4</text>
<text x="129.5" y="114.2">54</text>
<text x="130.1" y="116.7">2</text>
<text x="130.1" y="119.2">3</text>
<text x="162.5" y="114.2">57</text>
<text x="162.5" y="116.7">58</text>
<text x="162.5" y="119.2">59</text>
<text x="62.1" y="121.8">5</text>
<text x="62.1" y="124.3">6</text>
<text x="130.1" y="121.8">4</text>
<text x="162.5" y="121.8">60</text>
<text x="162.5" y="124.3">61</text>
<text x="162.5" y="129.4">30</text>
<text x="162.5" y="131.9">33</text>
<text x="162.5" y="126.9">62</text>
<text x="162.5" y="134.5">34</text>
<text x="162.5" y="137">35</text>
<text x="162.5" y="139.6">36</text>
<text x="162.5" y="142.1">37</text>
<text x="57.1" y="147.2">1</text>
<text x="63.4" y="147.2">3</text>
<text x="147.2" y="149.9" transform="rotate(-90 147.2 149.9)">15</text>
<text x="149.7" y="149.9" transform="rotate(-90 149.7 149.9)">27</text>
<text x="60.8" y="152.5" transform="rotate(-90 60.8 152.5)">2</text>
</g>
</svg>
